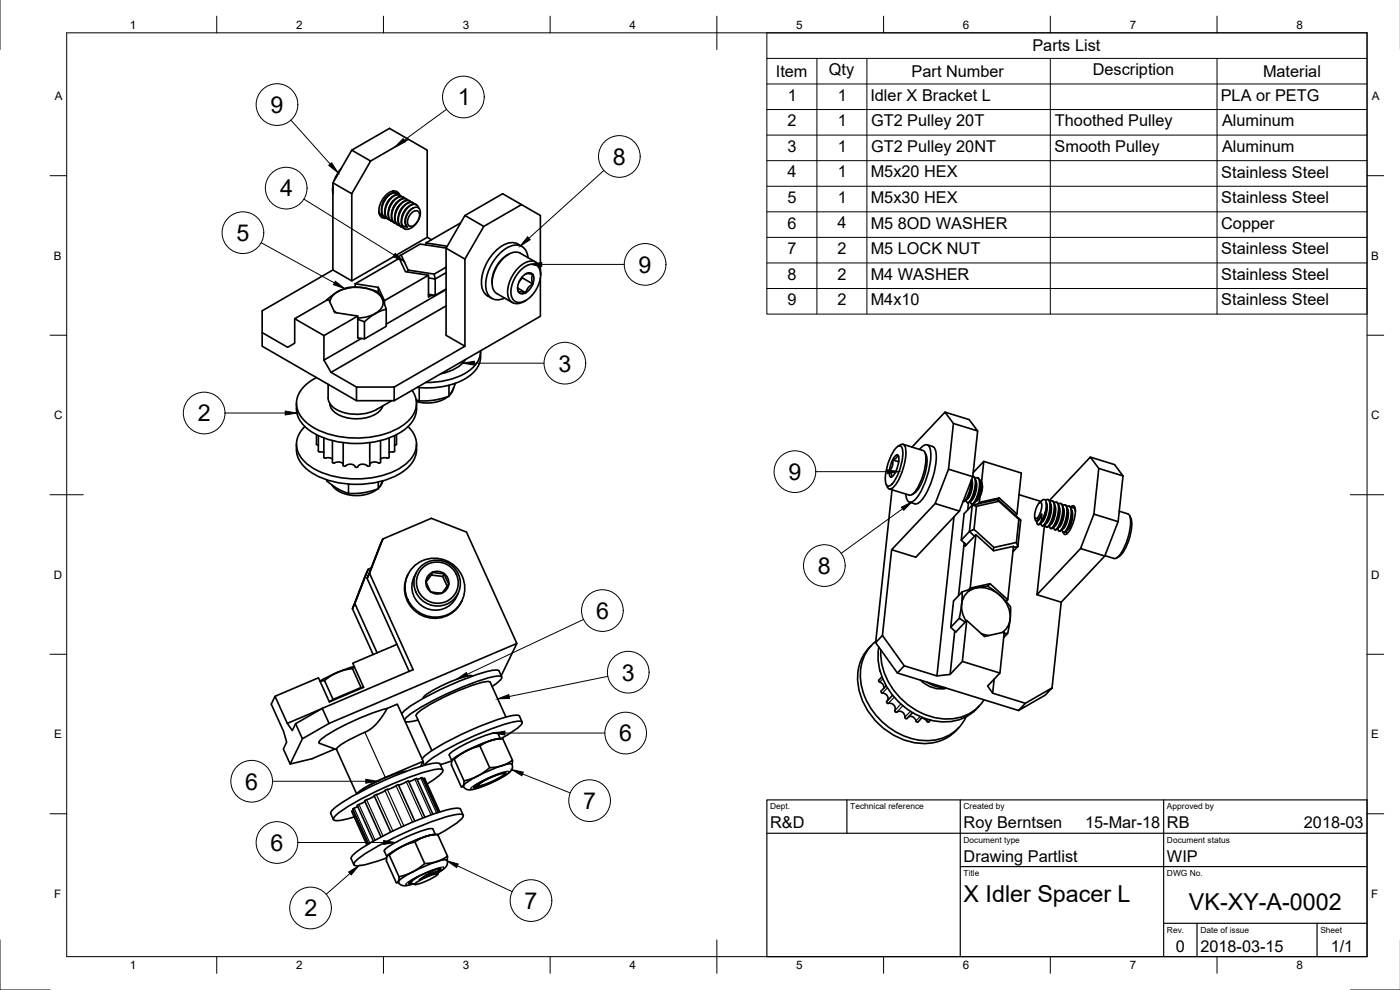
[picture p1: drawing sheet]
<svg xmlns="http://www.w3.org/2000/svg" width="420mm" height="297mm" viewBox="0 0 420 297" stroke-linecap="round" stroke-linejoin="round" font-family="sans-serif">
<!-- layer: Visible -->
<g fill="none" stroke="#000" stroke-width=".5">
<path d="M99.9 54.9v26.1l5.7 3.3v-26.2M99.9 56.3v1.9M99.9 55.7l-.1 1.6M101.8 51.5l-1 1.8M102.4 50.6l-1.1 1.4-1 2.2M105.6 45.1l5.6 3.2-5.6 9.8-5.7-3.2zM105.6 45.1l11.3-6.6 11.3 6.6v26.1l1.3 .7M116.1 59l-.8 1-.6 1.5M117.1 59.6l-.8 1.1-.6 1.4M117.8 57.3l.6 .5M117.9 57.3l.2 .1M119 58l-.9-.2-1 .4-1.2 1.1-.8 1.3-.5 1.5-.1 1.4 .3 1.1 .7 .6"/>
<path d="M119.4 58.4l-.8-.5-1.2 .2-1.2 1.1-1 1.4-.5 1.6-.1 1.5 .5 1.2 .9 .5a1.91 1.91 0 0 1-2.3-2.5 6.3 6.3 0 0 1 4.7-5.6 1.64 1.64 0 0 1 1.5 1.2M119.9 58.5l-.9-.1-1.1 .5-1.1 1-.8 1.4-.5 1.5v1.3l.3 1 .7 .7M119.9 58.5l.1 .1M120.4 58.9l-.8-.5-1.2 .3-1.2 1-1 1.5-.5 1.5-.1 1.6 .5 1.1 .9 .6M121 59.2l-.9-.3-1.1 .5-1.1 .9-.8 1.4-.6 1.6v1.4l.3 1 .7 .7M121.4 59.5l-.9-.5-1.1 .3-1.2 .9-1 1.6-.5 1.5-.1 1.6 .5 1.1 .9 .6M122 59.7l-.8-.2-1.2 .4-1.1 1-.8 1.4-.6 1.5v1.4l.3 1.1 .7 .7M122.6 41.8l-11.4 6.5M113.7 63.5l.5 .9 .8 .4M113.8 63.9l.8 .8M113.8 64.2l.2 .1M118.1 60.2l-.8 1.1-.6 1.3"/>
<path d="M119.1 60.7l-.9 1.1-.5 1.4M119.3 77.2v.6M119.5 77.7l-.2-.5 1.1-.7 2.1 4.5M120.1 61.3l-.9 1.1-.5 1.4M120.7 67.5l.8 .5 .8 .1M120.7 67.5a1.68 1.68 0 0 0 2.5 1l1.4-1.1 1.1-1.6 .4-1.7-.2-1.4-.9-.5-1.2 .3-1.1 1.1-.8 1.6a2.99 2.99 0 0 0 .4 2.9M121.1 61.9l-.8 1-.6 1.4M122.1 62.4l-.8 1.1-.6 1.4M122.4 60.1l-.9-.5-1.2 .3-1.1 1-1 1.4-.6 1.7v1.5l.5 1.1 .9 .5M123 60.3l-.8-.2-1.2 .4-1.1 1-.9 1.4-.5 1.5-.1 1.3 .4 1.2 .7 .6M123.4 60.7l-.9-.5-1.2 .3-1.1 .9-1 1.5-.6 1.8v1.4l.5 1.1 .9 .5M123.6 63.8a1.3 1.3 0 0 1 1.8-.5 1.3 1.3 0 0 1 .5 1.8 2.89 2.89 0 0 1-3.1 2.7 2.89 2.89 0 0 1 .8-4z"/>
<path d="M124 60.9l-.9-.2-1.1 .4-1.1 1-.9 1.4-.5 1.5-.1 1.3 .4 1.2 .7 .6M124 62.4l-1.3 1.1-1 1.7-.1 1.7 .7 1.2M124.4 61.2l-.9-.5-1.2 .3-1.2 1.1-1 1.5-.5 1.5v1.5l.4 1.1 1 .6M125 61.5l-.9-.3-1 .4-1.1 1-.9 1.3-.5 1.4-.2 1.4 .3 1.2 .7 .7M125.6 62.4l-.4-.8-.8-.3-1.1 .3-1 .8-.9 1.3-.6 1.3-.3 1.3 .2 1.2M127.8 73.5v-.6l6.4 1M128.2 71.2l-22.6 13.1M133.9 74.5v26.1l5.6 3.3-21.2 12.2M133.9 74.4l-7.8-1.2-5.7 3.3M138.1 67.1l-10.3 5.8M139.5 64.7l5.7 3.2-5.7 9.8-5.6-3.2zM139.5 64.7l11.4-6.6 5.6 3.3-11.3 6.5"/>
<path d="M139.5 77.7v26.2M152.6 76.3a9.7 9.7 0 0 0-4.9 8.6M156.5 61.4l5.7 3.3v16.2M156.6 73.9a5.2 5.2 0 0 0-7.1 .7 13.6 13.6 0 0 0-4.9 11.5 4.3 4.3 0 0 0 3 3.4M158.5 77.3a3.7 3.7 0 0 0-5.6-3.3 13.2 13.2 0 0 0-6.9 13.3 3.6 3.6 0 0 0 5.5 2.1M160.8 78.7l-4.7-2.7a5 5 0 0 0-5.7 2.2 8.8 8.8 0 0 0-2.2 8.9l.9 1 4.7 2.7M88.4 95.6v7.4l-2.1 1.2-7.6-4.4v4.1l28.3 16.3M98.1 90.1l3-2.5 3.5-1.4h3.7l4 1a4 4 0 0 1 2.8 3.2l.8 2.4M99 90.6a5.4 5.4 0 0 1 4.6-4 11.6 11.6 0 0 1 10.3 1.9 3.3 3.3 0 0 1-1.3 5.6M99.9 81l-21.2 12.3v6.5M100.2 93.3l.7 .5M106.6 85.1l13.2-7.6 1.9 4 6.9 1.1v6.5l.8-.5"/>
<path d="M106.6 85.1l6.9 1.1v1.4M106.6 85.1v1M107.4 95.8l2 .7v5.2l-2-.3v-6.6l-7-1-1.8-4-10.2 5.8 8.8 5.1M107.4 94.8l-10.2 5.9v7.3M112.6 94.1l-3.2 2.4M112.6 94.1l3.3-1.3v5.1l-6.5 3.8M112.6 94.1a11.4 11.4 0 0 1-5.2 1.3M113.5 86.2l1.9 4v1M122.1 81.6l.4-.6 7.8 1.2 .3 1.5 3.3-1.9M128.6 83.4l2 .3v4.9l-2-.3M128.6 82.6l-13.2 7.6M133.9 86.7l-3.6 2.1-1.7-.3"/>
<path d="M133.9 80.2l-3.6 2M133.9 86.9l-18 10.4M133.9 91.8l-34.6 19.9M155.3 86.2l.4 1.4M155.4 86.4l2.4 1.4M155.7 87.6a1.47 1.47 0 0 0 2.1 .2M156.4 80.9a4 4 0 0 1 4.8-1.2 5.5 5.5 0 0 1 .2 6.3 8.1 8.1 0 0 1-5.2 4.7 2.6 2.6 0 0 1-2.9-3.1 10 10 0 0 1 3.1-6.7zM156.7 83.1v.3l-.9 1.1M156.7 83.4l3.2 1.8M157.8 82.2h1.4a.48 .48 0 0 1 .6 .2 .48 .48 0 0 1-.2 .6v1.2a.91 .91 0 0 1 .2 .9 .91 .91 0 0 1-.7 .6l-1 1.4a.66 .66 0 0 1-.4 .7 .66 .66 0 0 1-.8-.2h-1.2M157.8 82.2a4.7 4.7 0 0 0-2.1 5.4M157.8 82.2a1.58 1.58 0 0 1 2 0 1.58 1.58 0 0 1 .4 1.9 5.5 5.5 0 0 1-2.4 3.7"/>
<path d="M162.2 83.4v11.5l-43.9 25.3M162.2 82.4a3.4 3.4 0 0 0-2.4-4.1 7.9 7.9 0 0 0-6.5 5.3l-.4 1a5.7 5.7 0 0 0 .6 6 3.7 3.7 0 0 0 4.3-.4M95 113.3a9.4 9.4 0 0 0-6 7.6 9.1 9.1 0 0 0 5.5 7.6 28.1 28.1 0 0 0 25.6-.4 8.1 8.1 0 0 0 4.6-8.8l-1-2.2M97.2 108l2.1 3.7 7.7 4.4M98.5 115.3v4.1a5.2 5.2 0 0 0 4.2 4.2 13.5 13.5 0 0 0 10.3-.7l4.6-2.7M107 116.1h11.3v4.1h-11.3zM108.5 101.5l-11.3 6.5M125.8 116.3v4M134.4 119l-1.8 1.1-2.4 .7-2.6 .1-2.6-.4M134.7 115.6v3.3M136.1 116.4l-.4 1-.6 1M136.7 115l-1.5 3.1a1.82 1.82 0 0 1-1.8 1.2l-4.7 .9-2.9 .1-.9-.3"/>
<path d="M139.7 107.9a11.2 11.2 0 0 1-7.4 4.3M144.2 105.3a7.9 7.9 0 0 1-4.7 6.7 23.2 23.2 0 0 1-11.7 2.8M144.2 105.5a8 8 0 0 1-4.7 8.2 24.3 24.3 0 0 1-14.3 2.5M89 121a8.7 8.7 0 0 0 5.2 9 27.8 27.8 0 0 0 26.7-.7 8.4 8.4 0 0 0 4.1-8.3M89 133.3a8.7 8.7 0 0 0 5.2 9 27.8 27.8 0 0 0 26.7-.8 8.4 8.4 0 0 0 4.1-8.2M91.5 128a6.9 6.9 0 0 0 .2 10.8 25 25 0 0 0 19.4 4.6 18.3 18.3 0 0 0 12.7-6.4 6.7 6.7 0 0 0-1.3-9M95 130.4v2.9l.5 .2M95.5 130.7v4.7l1.7 .3M97.2 131.4v5.8l.4 .3 1.5-.1 .7 .3M99 121.1a5.5 5.5 0 0 0 5 4.2 11.1 11.1 0 0 0 10.1-2.2l.8-1.3M99.8 132.2v6.5l.4 .2a2.26 2.26 0 0 1 2.8 .4M103 132.8v6.9a.76 .76 0 0 0 1.2-.3 2 2 0 0 1 2.6 .8h.4a2.17 2.17 0 0 1 3.3-.3l.5-.2v-6.9"/>
<path d="M114.2 132.2v6.5l-.4 .2a2.26 2.26 0 0 0-2.8 .4M116.8 131.4v5.8l-.4 .3-1.5-.1-.7 .3M118.4 130.7v4.7l-1.6 .3M119 130.4v2.9l-.6 .2M267.9 138l1.8 .6M268.9 134.4l.5-.4 .8-.2a4.4 4.4 0 0 1 .6 4.3 14.2 14.2 0 0 1-3.6 7.6l-.8 .1a4.4 4.4 0 0 1-.5-4.3 15.8 15.8 0 0 1 3-7.1zM269.5 133.9l1.2-.6a1.24 1.24 0 0 1 1.1 1.4 16.9 16.9 0 0 1-4 11.7l-.8 .3-.4-.2-.6-1.2M269.7 137l-.4-.5-.1 .6-.5 .5a.87 .87 0 0 0-.7 1.4l-.6 1.6a.89 .89 0 0 0 .1 1.5l.1 .6-.3 .4M271 133.3l6 1.9a3.8 3.8 0 0 1 .8 3.8 15.8 15.8 0 0 1-4.1 9.4l-.8 .2-6-1.9M273.7 134.1l9.9-10.4 2.5 3.4-1.4 13.7M276 134.8a2.07 2.07 0 0 1 2.6-1.1 7.1 7.1 0 0 1 .6 5.2 22.6 22.6 0 0 1-4.7 11.2 1.35 1.35 0 0 1-1.6 .5 1.35 1.35 0 0 1-.9-1.4l-.2-1M277.6 135.7a8.4 8.4 0 0 1-.1 6.9 9.2 9.2 0 0 1-3.8 5.8"/>
<path d="M278.3 133.5l1.6 .5M279.9 134a4.1 4.1 0 0 1 1.1 4.2 22.9 22.9 0 0 1-4.9 12.4l-1.1 .6-2.1-.5M283.6 123.7l7.3 2.2 2.5 3.4-7.3-2.2M293.4 129.3l-1.5 13.7M295.2 138.4l-.6 6.3M327.2 137.2l7.3 2.2 2.5 3.4M98.1 144v.3l2.7 2 3.8 1.8 3.9-.2 3.6-.8a3.5 3.5 0 0 0 2.7-2.8l-.9 1.9M99.6 145.5l1 1.2 1.4 .9 1.9 .7 1.9 .3 2.2 .1 1.9-.4 1.8-.6 1.5-.9M104.6 145.2v2.9M113.5 144.6v2.1M266.9 141.3l1.7 .6M266.9 141.3a7.5 7.5 0 0 1 2.2-4.8h.2a3.5 3.5 0 0 1 .1 3.5 4.2 4.2 0 0 1-2.1 3.1"/>
<path d="M266.9 141.3l.1 1.5 .3 .3M267.7 147l-4.9 45.8 2-2.1 2.8-25.8M267.8 142.9l-.5 .2M280.7 151.1l-13.1 13.8 7.3 2.3 13-13.9M284.7 140.8l7.2 2.2-4 10.3-7.2-2.2zM286.3 155.1l-5.1 47.7M290.1 149.8l.8-.8 .7-2 .3-1.9-.3-1.2 .1 1.7-.4 1.8-.6 1.6-.9 1.1M290.7 150.9l-.3 2.1M291.6 143.9l-.1 2-.7 2.4-1 1.8-.3 .3h-.4l.7-.5 .8-1.6 .6-1.9 .2-2.1M291.9 142.9l.5 .4 .3 1-.4 3.3-.7 1.8-.7 1.1-.6 .3-.3-.8M292 143l.5 .3 .3 .7-.2 2.8-1.1 3.1-.7 .9h-.5M292.1 141.8l3.1-3.4 11.3 3.5-1.3 12.3"/>
<path d="M292.3 158.8l.8-6.9-1.3-.3-.9 7.9-2.4 2.6M292.7 143.5l.7-.1 .4 .6 .2 1.5-.3 1.8-.6 2-.8 1.5-.8 .4-.3-.8M292.8 144.2l.2 1.6-.3 1.9-.7 1.6-.9 1.2M292.8 144.3l.3 1.2-.2 2-.7 1.9-.8 .8M293.1 151.9l6.7-1.5-.3-.6-7.7 1.8-2.5 2.6-.8 7.9 1.5 1.4M293.2 150.2l-.5 .3M293.3 143.4l.5 .3 .3 .8-.2 2.8-1.1 3.1-.7 .7-.5 .1M293.9 150.7l6-1.3-.4 .4 6.8 6.3-.8 7.9-.5-1.2-6.7 1.5-.3 .8M293.9 150.7l-.4 .5M294 144.1l.6 .5v1.7l-.5 2.3-.9 1.6 .7-1.4 .4-1.6 .1-1.5-.3-1M294.1 144.6l.1 1.6-.3 2-.6 1.6-.9 1.1M294.1 149l-.2 1.7"/>
<path d="M294.6 144.7a5.7 5.7 0 0 1-1.5 5.6M299.8 150.4l6 5.4 .5 .3M299.9 149.4l5.3 4.8-.4 .5M305.8 155.8l-.8 7M305.8 148.4l6.6 2.1M310.6 155.3l.3 1 .6-.2M311.1 156.4l.1 .7 .3 .3 1-1M311.5 156.1h.1M311.8 151l.6-.3a5.1 5.1 0 0 1-1.4 4.9h-.2a5.1 5.1 0 0 1 1-4.6zM311.9 150.9l1.2-1 .7 .2 .2 1.3-.3 2.3M312.6 154.3l-.1 2.1M312.6 154.3l-.8 1.6-.6 .4"/>
<path d="M312.6 154.3l-1 1.7M313.5 157.5l-2.3 20.9 13.1-13.8M313.7 153.7l-1.1 2.9-.6 .7h-.5M313.7 153.7l-1.2 2.7M313.8 150.1l.7-.2 .5 .6 .1 1.3-.2 1.7-.5 2.1-.9 1.7-.8 .4-.3-.8M314 150.8l.3 1.2-.3 2.1-.7 1.8-.8 .8M314 150.9l.1 1.6-.4 2-.6 1.5-.9 1.1M314.5 149.9l.5 .3 .3 .9-.3 2.9-1.1 3-.7 .7h-.5M314.9 150.2l12.3-13 2.6 3.3-1.5 13.8M315.1 150.4l.7-.1 .5 .7 .1 1.4-.2 1.7-.6 2-.9 1.6-.7 .4-.3-.8M315.3 151.1l.1 1.7-.3 1.8-.7 1.7-.9 1.2M315.3 151.2l.3 1.3-.3 2-.7 1.8-.8 .8"/>
<path d="M315.7 150.3l.6 .3 .2 .9-.2 2.8-1.2 3.1-.6 .7h-.5M316.4 150.8l.7-.1 .4 .7 .2 1.3-.3 1.8-.6 2.1-.8 1.5-.7 .4-.4-.8M316.5 151.5l.2 1.7-.3 1.8-.7 1.8-.9 1.1M316.5 151.6l.3 1.3-.2 2-.7 1.8-.8 .8M317 150.7l.5 .3 .3 .8-.2 2.8-1.1 3.1-.7 .8h-.5M317.6 151.2l.8-.1 .4 .7 .1 1.3-.2 1.8-.6 2.1-.8 1.5-.8 .4-.3-.8M317.8 151.9l.1 1.7-.3 1.9-.6 1.6-.9 1.2M317.8 152l.3 1.3-.3 2-.7 1.8-.7 .8M318.3 151.1l.5 .3 .3 .9-.2 2.7-1.2 3.1-.6 .8h-.5M318.9 151.6l.7-.1 .5 .7 .1 1.3-.2 1.8-.6 2-.8 1.6-.8 .4-.3-.8M319.1 152.3l.1 1.7-.3 2-.7 1.5-.9 1.2M319.1 152.4l.3 1.2-.3 2.1-.7 1.8-.8 .8"/>
<path d="M319.6 151.5l.5 .3 .2 .9-.2 2.7-1.1 3.1-.6 .8h-.6M320 159.3l.3 .8M320.2 152l.7-.1 .5 .7 .1 1.3-.3 1.9-.5 1.9-.9 1.6-.7 .4-.3-.8M320.3 152.7l.2 1.7-.4 1.9-.6 1.7-.9 1M320.4 152.8l.2 1.2-.2 1.9-.7 2-.8 .8M320.8 151.9l.5 .3 .3 .9-.2 2.7-1.1 3-.6 .8-.6 .1M321.3 152.2l.8-.5a2.8 2.8 0 0 1 .5 3.2 9.2 9.2 0 0 1-2.8 5.5l-.6-.3-.1-.4M321.5 152.4h.8l.4 1.1M321.6 153.1l.1 1.6-.3 2-.6 1.6-.9 1.1M321.6 153.2l.3 1.2-.3 2-.6 1.9-.8 .8M322.1 152.3l.6 .5M328.3 154.3l7.3 2.2-4 10.3-7.3-2.2z"/>
<path d="M329.8 140.5l7.2 2.3-1.4 13.7M335.9 153.4l2.6 .8a3.8 3.8 0 0 1 .7 3.8 15.8 15.8 0 0 1-4 9.4l-.9 .2-2.7-.9M339 154.8a9.9 9.9 0 0 1-.4 7.8 7.7 7.7 0 0 1-3.5 4.8M110.2 173.5l12.6 27.9M110.5 170.8l-4.7 11.8zM110.9 172l13.1 28.9-27.3 11.6M111.4 170.4l-.9 .4M114.9 161.7l-4.7 11.8zM114.9 161.7l14.6-6.2 10.5 4.1 15.1 33.5-4.7 9.6M122.4 172.4a9 9 0 0 0 4.1 12.2 9 9 0 0 0 12.1-4.3M123.9 170.2a8.9 8.9 0 0 1 13.8 .9 8.9 8.9 0 0 1-3.5 13.4 9 9 0 0 1-10.9-3 9 9 0 0 1 .6-11.3zM124.9 171.9a7.1 7.1 0 0 0 2 10.1 7.1 7.1 0 0 0 10-2.7"/>
<path d="M127.9 174.6l1.5-2.1 3.5 .4 1.3 3M129.8 171.7l2.3 .3a1.07 1.07 0 0 1 1.6 1.1l.5 1.2a1.07 1.07 0 0 1-.1 1.8l-.8 1a1.67 1.67 0 0 1-2.3 .7h-.6a2.03 2.03 0 0 1-2-1.9l-.2-.4a1.67 1.67 0 0 1 .6-2.4zM129.8 171.7l-.4 .8M129.8 171.7l-1.3 1.1-.7 1.6M129.8 171.7l1.8-.3 1.7 .7M133.3 172.1l-.4 .8M133.3 172.1a3.4 3.4 0 0 1-.7 5.9 3.4 3.4 0 0 1-4.8-3.6M137.5 178l-.6 1.3M288.7 177.6l-.1 3.6M289.4 162.9l-1.7 15.8M289.7 163.2l-.1 .7 3.3-3.5 5.3 4.9 6-1.4-1.8 16M291.2 176.5l-.5 .5"/>
<path d="M292.5 160.9l-1.6-1.4 1.4-.7 6 5.5M292.9 176.4l2.3-.4a2.2 2.2 0 0 1 2.6 .8l2.3 1.9 2.2 2.2a3.8 3.8 0 0 1 .9 3.9l-.8 5.2M292.9 176.4l-4.2 1.2-2.5 2.7-.9 7.9M292.9 176.4a9 9 0 0 1 10.1 10.1l-.8 1.9-1.5 1.4M292.9 176.4a5.4 5.4 0 0 0-4.3 4.8M292.9 160.4l-1.7 16.1M296.4 175.9l.7-.8-5.9 1.4M297.1 175.1l5.3 4.8-.5 .6M304.1 164.3l1.4-.3-1.5 1.6M311.2 178.4l7.3 2.3-2.8 25.7M331.6 166.8l-13.1 13.9M105.8 182.6l6.2 13.8"/>
<path d="M106.3 200l-5 1.7M106.5 181.1l6.7 14.8M119.1 193.3l-13.2 5.7 3.2 7.2-10.3 4.4-3.2-7.2-13.1 5.5 3.7 8.1 10.2-4.3M155.1 193.1l-56.3 24M261.5 193.6a14.2 14.2 0 0 0-2.7 16.6 20.8 20.8 0 0 0 20.3 12.8 12.8 12.8 0 0 0 8.6-4.7M262.8 192.8l6.5 9.1M262.8 192.4a13.9 13.9 0 0 0-3.3 16.7 20.7 20.7 0 0 0 20.8 13 12.1 12.1 0 0 0 9.6-7M263.8 194.2a19.6 19.6 0 0 0 9.6 19.3 16.5 16.5 0 0 0 17.6 .9l2.9-2.5M264.4 195a20.7 20.7 0 0 0 20.8 20.7 12.5 12.5 0 0 0 10.1-5.7M264.8 190.7l6.6 9.1M286.5 189.3l-1.4 13.1M288.6 181.2l-.7 4.3"/>
<path d="M288.6 181.2a8 8 0 0 0 1.4 5.2M288.8 198.5l-3.7 3.9-3.9 .4-9.8-3-2.1 2.1 36.4 11.3M289.6 186.7l-1.7-1.2-2.6 2.7 1.6 1.4 3.2-3.4 5.3 4.8 6-1.4-1.3 12.3-3.7 3.9 1.5 2.2 9.8 3M290.1 186.2l-1.3 12.3 11.3 3.4M294.5 190.1l2.3 .6M301.4 190.1l1-.1-1.2 1.3M82.5 208.9l-1.1 2.4 3.7 8.1 .9 3.3-1 2 2.1 4.5 3.7-7.5M86.2 217l1.5 2.2 1-2.1M88.7 217.1l8-4.6 2.1 4.6-8 4.6zM96.1 204.5l1.3-.3 2.6 5.7-1.2 .7M101.3 201.7l-1.9 1-2 1.5M101.3 201.7l2-.6 2.5-.5 2.6 5.7-8.4 3.6"/>
<path d="M101.3 201.7l-5.3 2.6M106.4 200.1l-.6 .5M109.1 206.2l-.7 .1M116.2 212.6l-2.2 3.4-2.1 2.2a19 19 0 0 1-5.7 3l-.8 .4a14.1 14.1 0 0 0-4.4 3l6 13.6M116.2 212.6l3-1.3 7.8 17.1-11.4 4.9a26.9 26.9 0 0 0-8.5 4.9M116.2 212.6a67.5 67.5 0 0 0-19.9 9.2l-.6 .8 .2 .4 5.1 1.9M125.5 216l-2.5 .6-1.4-.1M141.7 202.9l-.2-.2a35.8 35.8 0 0 0-13 5.3l-1.1 .9-.3 .6M147.7 206l1.8-1.3a1.58 1.58 0 0 0 1-1.7 6.8 6.8 0 0 0-4.3 .5 90.5 90.5 0 0 0-23.7 11.3l-1.1 1.2M149.4 220l.8 1.6M149.4 220l-.2-.2a35.8 35.8 0 0 0-12.9 5.3l-1.4 1.2 .7 2M150.6 203.1l-.8-1.8a4.9 4.9 0 0 0-4 .3 90.1 90.1 0 0 0-24 11.3l-1.2 1.3"/>
<path d="M151.8 215.1l-4.7-10.4a6 6 0 0 0-4.3 .6 67.7 67.7 0 0 0-17.2 8.3l-.7 1.1 4.7 10.5M156.7 216.7l-.8-1.8a4.9 4.9 0 0 0-4 .2 90.1 90.1 0 0 0-24 11.3l-1.2 1.4M264 201l.2 .4M264.7 203.1l-.9 .9v.6a1.86 1.86 0 0 1 1.5 1.9M266 205.7l-1.5 1.6v.4a2.73 2.73 0 0 1 2 1.8l-.2 .7M267.9 208.6l-1.8 1.8 .2 .6a1.85 1.85 0 0 1 1.9 .5 1.85 1.85 0 0 1 .4 2l.3 .2a1.81 1.81 0 0 1 1.9 0 1.81 1.81 0 0 1 .9 1.8l.5 .1 1.7-1.8M272.7 215a1.86 1.86 0 0 1 2.3 1.6h.5l1.3-1.3M276.2 204.1a8.5 8.5 0 0 0 7.9 2.4M276.6 215.5l1.1 .3 .7 .9 .9-.6M278.3 204.7a9 9 0 0 0 5.1 1.6M298.4 203.8l-.5 4.2M307.7 211l8-4.6-2 2.2-8 4.6z"/>
<path d="M100.5 224.7l-6.9 3-6.5 1.5M112.3 238.8l-2.9 1.5 4.9 10.8M119.6 235.5l3-1.2 4.9 10.9M121.9 231.4a36 36 0 0 0-14.3 6.5M122.7 234.5l2.4-.9 4.8 10.7M125.2 233.9l1.5-.6 4.8 10.5M126.9 233.7l.5-.2 4.6 10.1M126.9 228.5l.5 1.1M127 228.4l-.7 1.5M128.2 235.2l3.3-2.3a2.4 2.4 0 0 0 1.4-1.8 5.1 5.1 0 0 0-3.9 .1 99.7 99.7 0 0 0-27.7 12.9 2.32 2.32 0 0 0-1.2 1.8 2.4 2.4 0 0 0 2.3 .2l3.9-1M132.1 229.3l.8 1.8M132.1 229.3a2.2 2.2 0 0 0-2.1-.3 95.8 95.8 0 0 0-29.5 13.4 2.2 2.2 0 0 0-1.2 1.7l.8 1.8"/>
<path d="M135.6 228.3l-3.4 1.1M135.8 227.9v.1M136.3 227.8l3 6.5M139.1 236.1h-.6M139.9 225.3l-3.6 2.5-.5 .1-.3 1v.7l2.9 6.5 .7-.4M142.4 235.9a25.4 25.4 0 0 1 9.2-4.1l.2 .1a9 9 0 0 1-4.3 2.8 11.7 11.7 0 0 1-5.3 1.6zM143 235.6l.4 .1M143.3 232.8l-3.2 1.3a.94 .94 0 0 0-.9 1.2l-.1 .4M143.3 232.8l-3.2 1.9-1 1M143.4 235.2v.6M143.8 235.8l-1.6 .3M144 223.8l3 6.5"/>
<path d="M147.2 222.2l-3.2 1.6-4.1 1.5M147.2 222.2l-7.3 3.1M149.8 221.6h1.1l-3.7 .6M149.8 221.6a38.4 38.4 0 0 0-14 6.3l1.2-.9 2.9-1.7M149.8 221.6l-2.6 .6M150.3 221.6l4.8-3 1.2-1 .4-.8a1.31 1.31 0 0 0-1.6-.4 84 84 0 0 0-26.4 11.9l-1.2 1.3M150.5 232.1l.8-.1 .2 .2-1.6 1.2-3.3 1.5-2.3 .8-.9 .1 .3-.4M150.6 229.7l-2.4 .5a2.33 2.33 0 0 0-2.4 1.1l-2.5 1.5M150.6 229.7l-7.3 3.1M150.6 229.7l2.9-.5 .3 .5-.1 .8-.7 1.2-1.8 1.2-3.4 1.8-3.6 1.5-2.1 .6-1.5 .2-1.1-.4-.4-.9M150.9 221.6l2.9 6.5M151.1 231.9h.3"/>
<path d="M151.7 231.8l-.2 .3-.7-.1-3.2 1.2-3.9 2.2 1.7-1.3M153.7 229.4l.1-1.3-3.2 1.6M106.1 243.1l-.6 .3 4.6 10.1M107.4 242l-1.5 .7 4.7 10.5M109.5 240.5l-2.3 1.2 4.9 10.7M116.3 256.7v.1M116.8 256.6l3 6.5M120.4 254.1l-2.9 1.7-1.2 .9M120.4 254.1l-3.6 2.5-.5 .1-.3 .9v.7l2.9 6.5 .7-.3M124.5 246.4l-4.9-11-2.1 1.1-1.6 .5-1.4 .8-2.2 .9 4.9 11M124.5 252.6l3 6.5M127.7 251l-3.2 1.6-4.1 1.5"/>
<path d="M127.7 251l-7.3 3.1M130.3 250.4h1.1l-3.7 .6M130.3 250.4l-2.6 .6M130.3 250.4a38.4 38.4 0 0 0-14 6.3M130.7 250.4l-1-1.8a35.8 35.8 0 0 0-12.9 5.3l-1.4 1.2 .7 2M131.4 250.4l2.9 6.5M131.4 250.4a24.8 24.8 0 0 0 7.5-5.2l.1-.7-.3-.1a27.2 27.2 0 0 0-10.6 2.7l-8.4 3.6a47.5 47.5 0 0 0-13.3 8l-.2 .7a1.96 1.96 0 0 0 1.9 .3l3.3-.7 4.6-1.6M134.2 258.1l.1-1.2-2.6 1.4-3 .7a2.34 2.34 0 0 0-2.4 1.1l-2.5 1.5M139 244.6l-.8-1.8a2.2 2.2 0 0 0-2.1-.2 95.8 95.8 0 0 0-29.5 13.3 2.2 2.2 0 0 0-1.2 1.8l.8 1.8M119.6 264.5l.3 .7 1 .5h1.2l1.9-.5M119.6 264.8h-.6M123.3 264.8l-.6 .1"/>
<path d="M123.5 264.2l.1 .1M123.7 264.1h.1M123.8 264l-.4 .6M123.8 261.6l5-2.3a11.1 11.1 0 0 1 5.3-1.2l.2 .9-.3 .9-.9 .9-1.5 1M123.8 261.6l-3.2 1.9-1 1M123.8 261.6l-3.2 1.2a.94 .94 0 0 0-.9 1.3l-.1 .4M124.6 265l.9-.5a17.4 17.4 0 0 1 5.9-2.3 7.4 7.4 0 0 1-3.8 2.3l-2.4 .8-.7 .1zM125.4 263.1l-2.1 1.6 .1 .3 1.1 .4M128.6 262.7l-2.7 1.3M131.2 260.7l-2.9 1.6-2.4 1.7M131.3 261.7l-2.7 1M131.3 261.7h.2"/>
<path d="M131.3 261.7l1.1-.9a3.6 3.6 0 0 0-2.9 .5l-2.3 .9a13 13 0 0 0-4.5 2.8l.9 .1M131.3 261.7l-.2-.2-1.4 .5-3.8 2M131.6 261.8l-.8 .1-2.2 .8M131.6 261.8l-.2 .5M132 260.6l-.7 .9M132.2 260.6l-.7 .6"/>
<circle cx="131.2" cy="174.8" r="6.2"/>
<circle cx="131.2" cy="175" r="6.9"/>
</g>
<!-- layer: Visible Narrow -->
<g fill="none" stroke="#000" stroke-width=".35">
<path d="M109.5 219.7l6.1 13.6M264.9 203.7l-.9 1M266.3 206.4l-1.5 1.6M268.4 209.2l-1.8 1.8M270.4 211.2l-1.8 2M271 211.7l-1.8 2M273.2 213.4l-1.6 1.8M276.1 215l-1.2 1.3M278.7 215.9l-.5 .5M110 240l4.9 10.8M113 238.4l4.9 10.9M115.5 237.2l5 10.9"/>
<path d="M116.2 236.9l5 10.9M118.9 235.7l4.9 11M122 234.6l4.9 10.8M124.5 233.8l4.9 10.7M126.3 233.5l4.7 10.4M127.1 233.6l4.6 10.1M141.5 236.3a30.1 30.1 0 0 1 11.1-4.9l.2 .1a8.7 8.7 0 0 1-4.3 2.9 18.6 18.6 0 0 1-7.2 2.3zM105.8 243.2l4.6 10.1M106.3 242.5l4.7 10.5M107.7 241.4l4.9 10.7M131.6 261.7l1.3-.8 .4-.6a7.4 7.4 0 0 0-4.4 1l-2.6 1.2a14.5 14.5 0 0 0-4.5 2.8v.2l.7 .1 1.5-.4"/>
</g>
<!-- layer: Border -->
<g fill="none" stroke="#000" stroke-width=".3">
<path d="M0 -.1v15M20 9.9h390.3v277.1h-390.3zM65 4.8v5.1M115.1 4.8v5.1M165.1 4.8v5.1M215.1 4.8v10.1M265.2 4.8v5.1M315.2 4.8v5.1M365.2 4.8v5.1M15 52.7h5M410.3 52.7h5M15 100.6h5"/>
<path d="M410.3 100.6h5M15 148.4h10M405.3 148.4h10M15 196.3h5M410.3 196.3h5M15 244.2h5M410.3 244.2h5M0 282v15h15M65 287v5M115.1 287v5M165.1 287v5M215.1 282v10"/>
<path d="M265.2 287v5M315.2 287v5M365.2 287v5M405.3 297h14.9"/>
</g>
<!-- layer: TitleBlock -->
<path d="M230.2 240h180.1v47h-180.1zM230.2 250h180.1M254.2 240v10M288.2 240v47M349.2 240v47M288.2 260h122.1M349.2 277h61.1M359.2 277v10M395.3 277v10" fill="none" stroke="#000" stroke-width=".35"/>
<!-- layer: BOM -->
<g fill="none" stroke="#000" stroke-width=".3">
<path d="M230.2 9.9h180.1v84.3h-180.1zM230.2 17.5h180.1M245.2 17.5v76.7M260.2 17.5v76.7M315.2 17.5v76.7M365.2 17.5v76.7M87.3 36l11.8 13.2M134 32.8l-12.7 9.3M230.2 25.2h180.1M230.2 32.9h180.1M91.2 59.7l27.1 16.8M181.2 51.1l-22.5 20.4"/>
<path d="M230.2 40.5h180.1M230.2 48.2h180.1M230.2 55.9h180.1M78.4 72.8l22 12.1M162.6 79.3h24.8M230.2 63.6h180.1M230.2 71.2h180.1M230.2 78.9h180.1M230.2 86.6h180.1M142.3 109h21M67.5 123.9h18.1M244.8 141.5h21.5"/>
<path d="M270.9 152.6l-18.4 13.4M175.1 185.9l-34.9 16.4M151.5 219.9h30M182.4 202.9l-29.6 6.1M81.8 234.4h28M156.8 232.2l14.3 5.7M89.4 252.8h25.7M137.3 259.8l16.4 7.7M105 262.1l-7.1 6.2"/>
<circle cx="83.1" cy="31.4" r="6.3"/>
<circle cx="139.1" cy="29.1" r="6.3"/>
<circle cx="85.9" cy="56.4" r="6.3"/>
<circle cx="185.9" cy="46.9" r="6.3"/>
<circle cx="72.9" cy="69.8" r="6.3"/>
<circle cx="193.6" cy="79.3" r="6.3"/>
<circle cx="169.5" cy="109" r="6.3"/>
<circle cx="61.3" cy="123.9" r="6.3"/>
<circle cx="238.6" cy="141.5" r="6.3"/>
<circle cx="247.4" cy="169.7" r="6.3"/>
<circle cx="180.8" cy="183.2" r="6.3"/>
<circle cx="187.8" cy="219.9" r="6.3"/>
<circle cx="188.5" cy="201.7" r="6.3"/>
<circle cx="75.5" cy="234.4" r="6.3"/>
<circle cx="83.1" cy="252.8" r="6.3"/>
<circle cx="177" cy="240.2" r="6.3"/>
<circle cx="93.2" cy="272.4" r="6.3"/>
<circle cx="159.4" cy="270.2" r="6.3"/>
</g>
<g fill="#000" stroke="#000" stroke-width=".3">
<path d="M98.7 49.6l.8-.8 1.9 3zM121 41.6l.7 .9-3.2 1.6zM118.6 76l2.7 2.4-3.3-1.4zM158.3 71.1l.8 .8-3 1.9zM159.1 79.3l3.5-.6v1.2zM100.6 84.4l2.8 2.2-3.3-1.2zM138.8 109l3.5-.6v1.1zM85.6 123.3l3.5 .6-3.5 .6zM266.3 140.9l3.5 .6-3.5 .6zM270.5 152.2l3.2-1.6-2.5 2.5zM137 203.8l3-2 .5 1zM149.4 209.7l3.3-1.3 .2 1.2z"/>
<path d="M109.8 233.8l3.5 .6-3.5 .6zM148 219.9l3.5-.5v1.1zM153.6 230.9l3.5 .8-.5 1.1zM115.1 252.2l3.5 .6-3.5 .6zM104.6 261.6l3.1-1.8-2.3 2.7zM134.1 258.3l3.4 .9-.5 1.1z"/>
</g>
<g font-size="7">
<text x="81.2" y="33.9">9</text>
<text x="137.4" y="31.6">1</text>
<text x="183.9" y="49.4">8</text>
<text x="84.1" y="58.9">4</text>
<text x="71" y="72.3">5</text>
<text x="191.7" y="81.8">9</text>
<text x="167.6" y="111.5">3</text>
<text x="59.4" y="126.4">2</text>
<text x="236.6" y="144">9</text>
<text x="245.5" y="172.2">8</text>
<text x="178.9" y="185.7">6</text>
<text x="186.6" y="204.2">3</text>
<text x="185.9" y="222.5">6</text>
<text x="73.6" y="236.9">6</text>
<text x="175" y="242.7">7</text>
<text x="81.2" y="255.3">6</text>
<text x="91.3" y="274.9">2</text>
<text x="157.4" y="272.7">7</text>
<text x="289.2" y="270.5">X Idler Spacer L</text>
<text x="356.8" y="272.9">VK-XY-A-0002</text>
</g>
<g font-size="4.9">
<text x="309.8" y="15.4">Parts List</text>
<text x="232.8" y="23.1">Item</text>
<text x="248.8" y="22.6">Qty</text>
<text x="273.6" y="23.1">Part Number</text>
<text x="328" y="22.6">Description</text>
<text x="379" y="23.1">Material</text>
<text x="236.5" y="30.2">1</text>
<text x="251.5" y="30.2">1</text>
<text x="261.2" y="30.2">Idler X Bracket L</text>
<text x="366.4" y="30.3">PLA or PETG</text>
<text x="236.4" y="37.9">2</text>
<text x="251.5" y="37.9">1</text>
<text x="261.4" y="37.9">GT2 Pulley 20T</text>
<text x="316.6" y="37.9">Thoothed Pulley</text>
<text x="366.7" y="37.9">Aluminum</text>
<text x="236.3" y="45.6">3</text>
<text x="251.5" y="45.6">1</text>
<text x="261.4" y="45.6">GT2 Pulley 20NT</text>
<text x="316.5" y="45.6">Smooth Pulley</text>
<text x="366.7" y="45.5">Aluminum</text>
<text x="236.4" y="53.2">4</text>
<text x="251.5" y="53.2">1</text>
<text x="261.3" y="53.2">M5x20 HEX</text>
<text x="366.5" y="53.3">Stainless Steel</text>
<text x="236.3" y="60.9">5</text>
<text x="251.5" y="60.9">1</text>
<text x="261.3" y="60.9">M5x30 HEX</text>
<text x="366.5" y="60.9">Stainless Steel</text>
<text x="236.3" y="68.6">6</text>
<text x="251.4" y="68.6">4</text>
<text x="261.3" y="68.6">M5 8OD WASHER</text>
<text x="366.5" y="68.6">Copper</text>
<text x="236.3" y="76.2">7</text>
<text x="251.4" y="76.2">2</text>
<text x="261.3" y="76.3">M5 LOCK NUT</text>
<text x="366.5" y="76.3">Stainless Steel</text>
<text x="236.3" y="83.9">8</text>
<text x="251.4" y="83.9">2</text>
<text x="261.3" y="84">M4 WASHER</text>
<text x="366.5" y="84">Stainless Steel</text>
<text x="236.3" y="91.6">9</text>
<text x="251.4" y="91.6">2</text>
<text x="261.3" y="91.6">M4x10</text>
<text x="366.5" y="91.6">Stainless Steel</text>
<text x="231.2" y="248.5">R&amp;D</text>
<text x="289.2" y="248.5">Roy Berntsen</text>
<text x="325.7" y="248.5">15-Mar-18</text>
<text x="350.2" y="248.5">RB</text>
<text x="391.3" y="248.5">2018-03</text>
<text x="289.2" y="258.5">Drawing Partlist</text>
<text x="350.2" y="258.5">WIP</text>
<text x="352.9" y="285.7">0</text>
<text x="360.2" y="285.5">2018-03-15</text>
<text x="399.4" y="285.7">1/1</text>
</g>
<g font-size="3.5">
<text x="39" y="8.6">1</text>
<text x="88.9" y="8.6">2</text>
<text x="138.9" y="8.6">3</text>
<text x="188.9" y="8.6">4</text>
<text x="239" y="8.6">5</text>
<text x="288.9" y="8.6">6</text>
<text x="339" y="8.6">7</text>
<text x="389.1" y="8.6">8</text>
<text x="16.4" y="30">A</text>
<text x="411.7" y="30">A</text>
<text x="16.2" y="77.9">B</text>
<text x="411.5" y="77.9">B</text>
<text x="16.3" y="125.8">C</text>
<text x="411.5" y="125.8">C</text>
<text x="16.2" y="173.6">D</text>
<text x="411.5" y="173.6">D</text>
<text x="16.3" y="221.5">E</text>
<text x="411.5" y="221.5">E</text>
<text x="16.3" y="269.4">F</text>
<text x="411.5" y="269.4">F</text>
<text x="39" y="290.8">1</text>
<text x="88.9" y="290.8">2</text>
<text x="138.9" y="290.8">3</text>
<text x="188.9" y="290.8">4</text>
<text x="239" y="290.8">5</text>
<text x="288.9" y="290.8">6</text>
<text x="339" y="290.8">7</text>
<text x="389.1" y="290.8">8</text>
</g>
<g font-size="2.5">
<text x="231.2" y="242.8">Dept.</text>
<text x="255.2" y="242.8">Technical reference</text>
<text x="289.2" y="242.8">Created by</text>
<text x="350.2" y="242.8">Approved by</text>
<text x="289.2" y="252.8">Document type</text>
<text x="350.2" y="252.8">Document status</text>
<text x="289.2" y="262.8">Title</text>
<text x="350.2" y="262.8">DWG No.</text>
<text x="350.2" y="279.8">Rev.</text>
<text x="360.2" y="279.8">Date of issue</text>
<text x="396.3" y="279.8">Sheet</text>
</g>
</svg>
